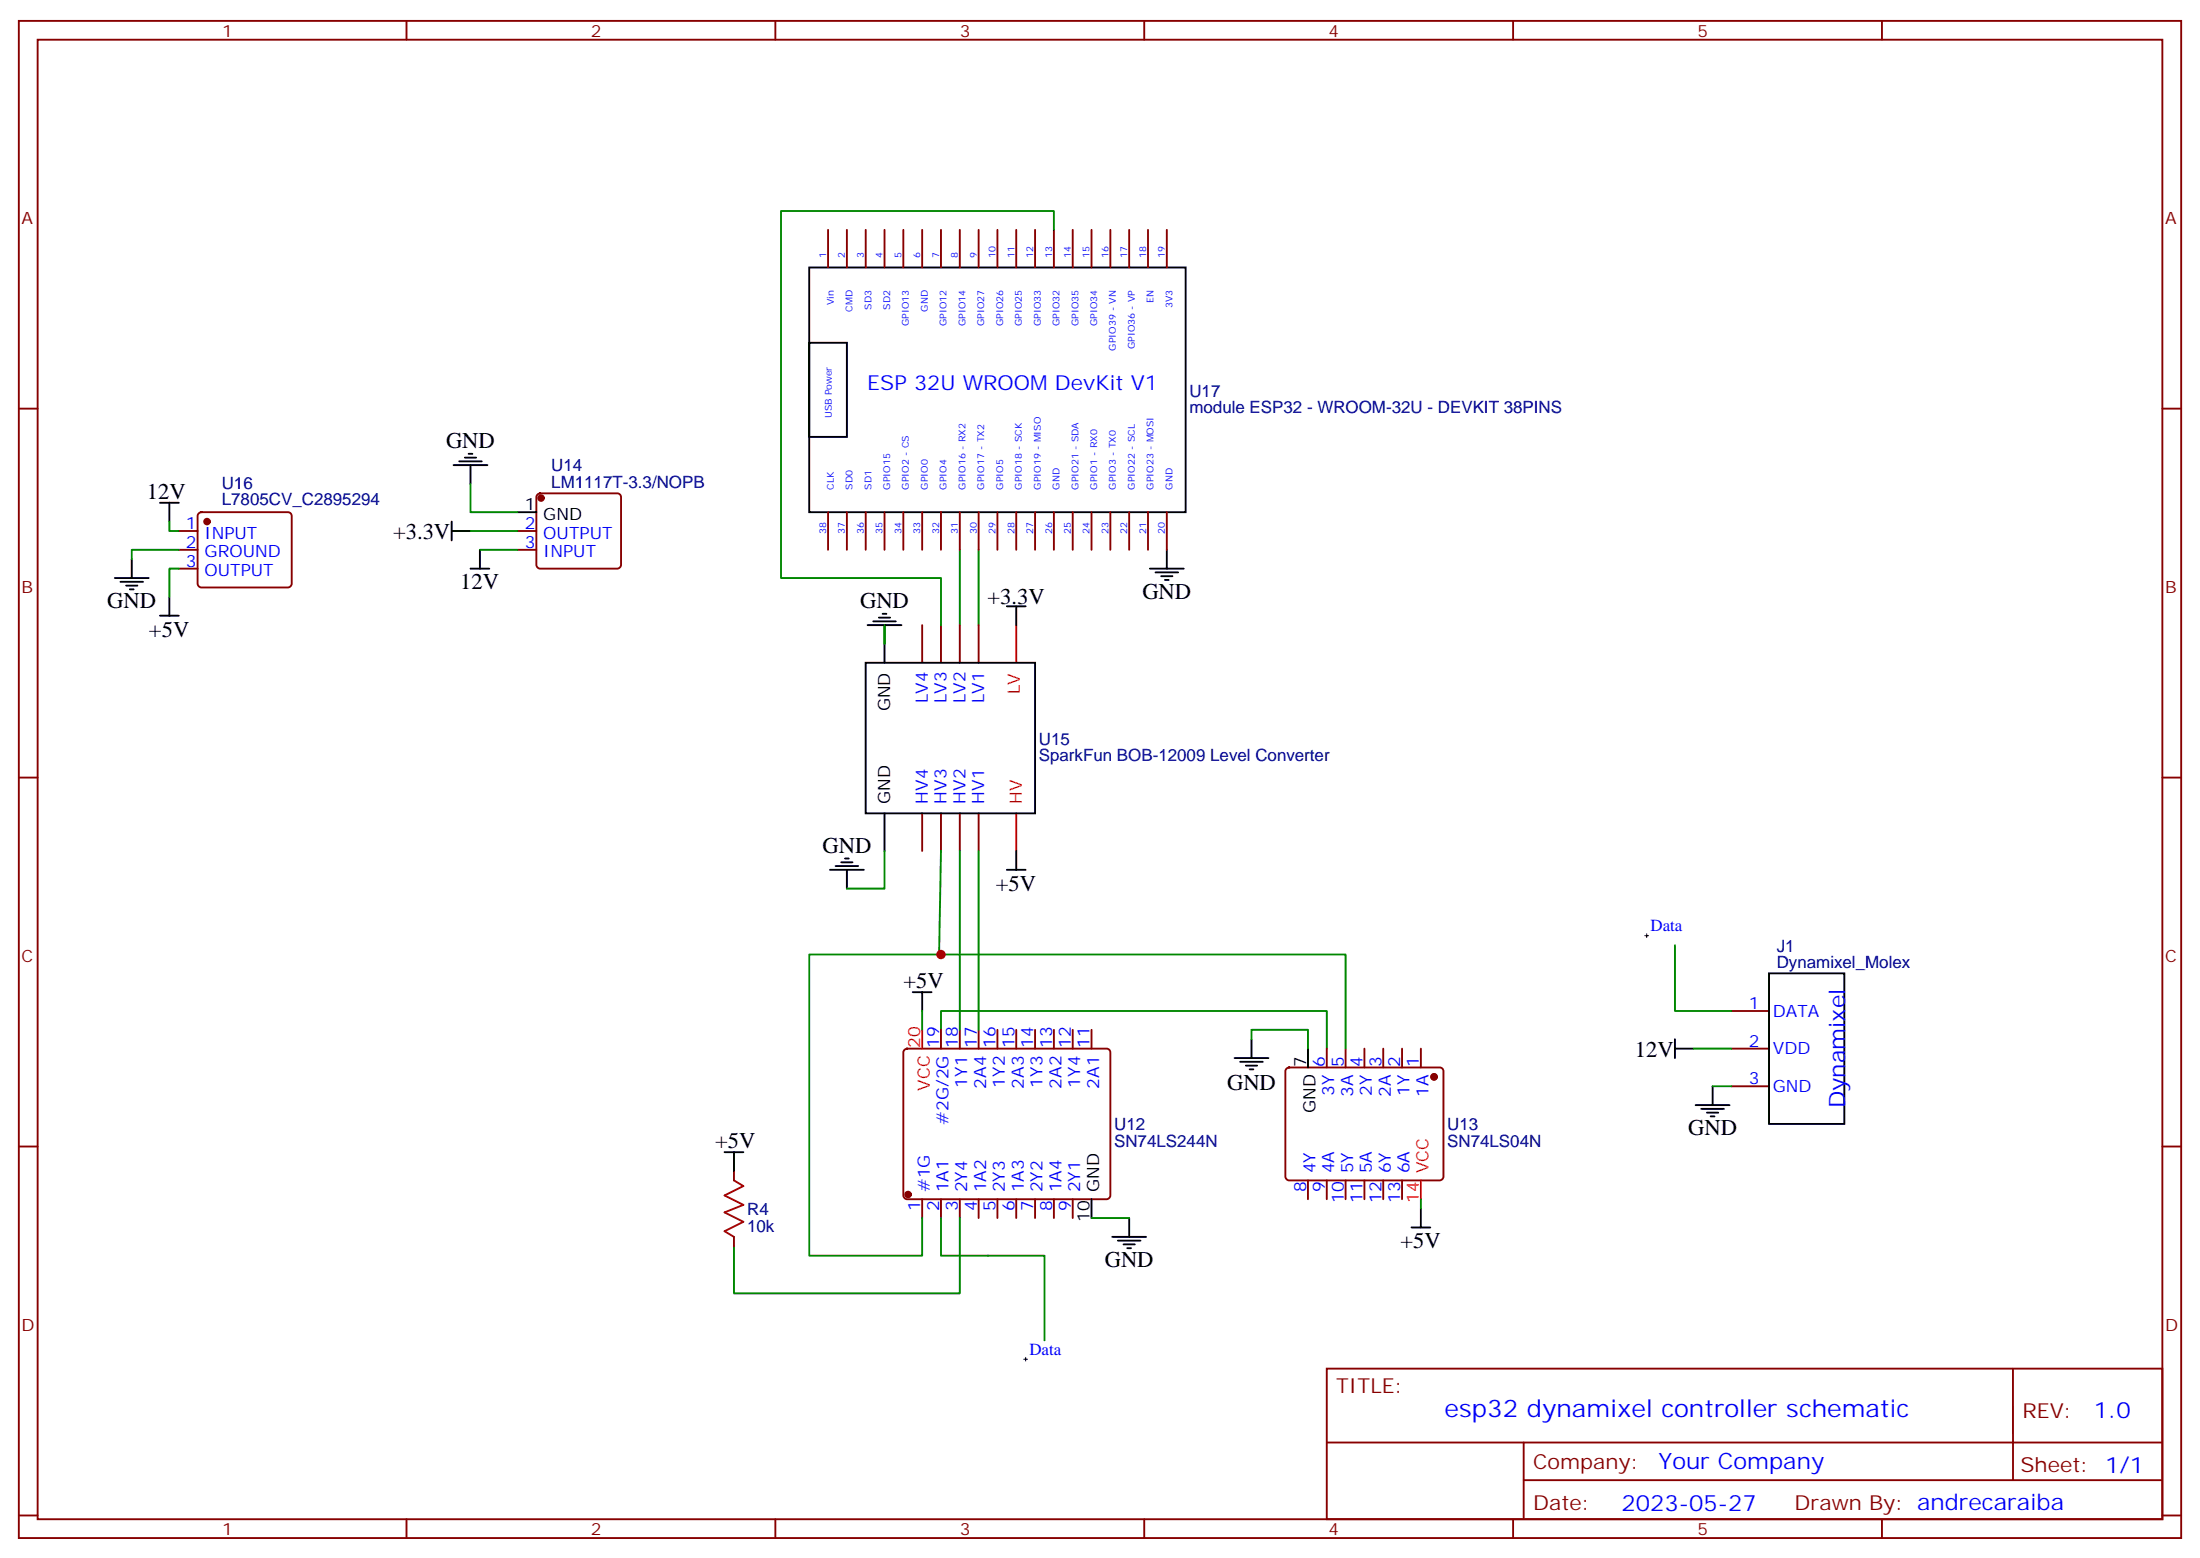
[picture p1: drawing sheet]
<svg xmlns="http://www.w3.org/2000/svg" width="412mm" height="292mm" viewBox="0 0 412 292" stroke-linecap="round" stroke-linejoin="round" font-family="sans-serif">
<g fill="none" stroke="#870000" stroke-width=".35">
<path d="M3.5 3.9h405.4v284.4h-405.4zM7.1 7.4h398.2v277.3h-398.2zM76.2 3.9v3.5M145.3 3.9v3.5M214.5 3.9v3.5M283.6 3.9v3.5M352.8 3.9v3.5M155.2 43.1v7M158.7 43.1v7M162.3 43.1v7M165.8 43.1v7M169.3 43.1v7"/>
<path d="M172.9 43.1v7M176.4 43.1v7M179.9 43.1v7M183.4 43.1v7M187 43.1v7M190.5 43.1v7M194 43.1v7M197.6 43.1v7M201.1 43.1v7M204.6 43.1v7M208.1 43.1v7M211.7 43.1v7"/>
<path d="M215.2 43.1v7M218.7 43.1v7M3.5 76.6h3.6M405.3 76.6h3.6M33.5 99.5h3.5M37.3 96.2l.4-.2h16.3a.71 .71 0 0 1 .7 .7v12.7a.76 .76 0 0 1-.7 .7h-16.3a.76 .76 0 0 1-.7-.7v-12.7zM97 99.5h3.5M100.8 92.7l.4-.2h14.5a.71 .71 0 0 1 .7 .7v12.7a.76 .76 0 0 1-.7 .7h-14.5a.76 .76 0 0 1-.7-.7v-12.7zM155.2 96v7M158.7 96v7M162.3 96v7M165.8 96v7"/>
<path d="M169.3 96v7M172.9 96v7M176.4 96v7M179.9 96v7M183.4 96v7M187 96v7M190.5 96v7M194 96v7M197.6 96v7M201.1 96v7M204.6 96v7M208.1 96v7"/>
<path d="M211.7 96v7M215.2 96v7M218.7 96v7M33.5 103h3.5M33.5 106.6h3.5M97 103h3.5M172.9 117.2v7M176.4 117.2v7M179.9 117.2v7M183.4 117.2v7M3.5 145.7h3.6M172.9 152.4v7.1"/>
<path d="M176.4 152.4v7.1M179.9 152.4v7.1M183.4 152.4v7.1M405.3 145.7h3.6M169.6 196.7l.4-.2h37.4a.71 .71 0 0 1 .7 .7v26.8a.76 .76 0 0 1-.7 .8h-37.4a.76 .76 0 0 1-.7-.8v-26.8zM176.4 193v3.5M179.9 193v3.5M183.4 193v3.5M187 193v3.5M190.5 193v3.5M194 193v3.5M197.6 193v3.5"/>
<path d="M201.1 193v3.5M204.6 193v3.5M248.7 196.5v3.6M252.2 196.5v3.6M255.8 196.5v3.6M259.3 196.5v3.6M262.8 196.5v3.6M266.3 196.5v3.6M324.6 189.5h7M324.6 196.5h7M3.5 214.9h3.6M137.6 219.5v1.7"/>
<path d="M241.2 200.3l.5-.2h28.2a.71 .71 0 0 1 .7 .7v19.7a.76 .76 0 0 1-.7 .7h-28.2a.76 .76 0 0 1-.8-.7v-19.7zM324.6 203.6h7M405.3 214.9h3.6M137.6 231.8v1.8M172.9 224.8v3.5M176.4 224.8v3.5M179.9 224.8v3.5M183.4 224.8v3.5M187 224.8v3.5M190.5 224.8v3.5M194 224.8v3.5M197.6 224.8v3.5"/>
<path d="M201.1 224.8v3.5M245.2 221.2v3.6M248.7 221.2v3.6M252.2 221.2v3.6M255.8 221.2v3.6M259.3 221.2v3.6M262.8 221.2v3.6M248.7 256.5h156.6v28.2h-156.6zM377.3 256.5v20.9M248.7 270.4h156.5M285.6 277.4h119.6M285.6 270.4v14.1"/>
<path d="M3.5 284h3.6M76.2 284.7v3.6M145.3 284.7v3.6M214.5 284.7v3.6M283.6 284.7v3.6M352.8 284.7v3.6M405.3 284h3.6"/>
</g>
<g fill="none" stroke="#008700" stroke-width=".35">
<path d="M197.6 43.1v-3.6h-51.2v68.8h30v8.9M31.7 97.8v1.7h1.8M88.2 90.7v5.3h8.8M88.2 99.5h8.8M33.5 103h-8.8v1.8M33.5 106.6h-1.8v5.3M90 103h7M165.8 117.2v3.5M179.9 103v14.2M183.4 103v14.2M165.8 159.5v7h-7.1M176.4 159.5l-.4 19.4h76.2v17.6"/>
<path d="M179.9 159.5v33.5M183.4 159.5v33.5M176.4 178.9h-24.7v56.4h21.2v-7M314 177.1v12.4h10.6M172.9 189.5v3.5M176.4 193v-3.5h72.3v7M234.6 194.8v-1.8h10.6v3.5M317.5 196.5h7.1M321 203.6h3.6M176.4 228.3v7h19.4v15.9M179.9 228.3v14.1h-42.3v-8.8M204.6 228.3h7.1"/>
<path d="M266.3 224.8v1.7"/>
</g>
<g fill="#870000" stroke="#870000" stroke-width=".35">
<circle cx="170.2" cy="223.9" r=".53"/>
<circle cx="268.8" cy="201.8" r=".53"/>
<circle cx="101.4" cy="93.3" r=".53"/>
<circle cx="38.8" cy="97.8" r=".53"/>
</g>
<g fill="none" stroke="#000" stroke-width=".35">
<path d="M151.7 50.1h70.5v45.9h-70.5zM151.7 64.2h7v17.7h-7zM30 94.2h3.5M31.7 94.2v3.6M84.7 99.5h3.5M84.7 97.8v3.5M85 87.2h6.4M86.1 86.5h4.2M87.1 85.8h2.2M87.8 85.1h.7M88.2 87.2v3.5M97 96h3.5"/>
<path d="M21.5 108.3h6.4M22.6 109h4.2M23.6 109.7h2.2M24.3 110.5h.7M24.7 104.8v3.5M30 115.4h3.5M31.7 111.9v3.5M88.2 106.6h3.5M90 103v3.6M162.6 117.2h6.4M163.7 116.5h4.2M164.7 115.7h2.2"/>
<path d="M165.5 115h.7M165.8 117.2v7M188.7 113.6h3.6M190.5 113.6v3.6M215.5 106.6h6.4M216.6 107.3h4.2M217.7 108h2.1M218.4 108.7h.7M218.7 103v3.6M162.3 124.2h31.7v28.2h-31.7zM165.8 152.4v7.1M190.5 159.5v3.5"/>
<path d="M155.6 163h6.3M156.6 162.3h4.3M157.7 161.6h2.1M158.4 160.9h.7M158.7 163v3.5M188.7 163h3.6M171.1 185.9h3.5M172.9 185.9v3.6M231.4 198.3h6.4M232.5 199h4.2M233.5 199.7h2.2M234.6 194.8v3.5"/>
<path d="M245.2 196.5v3.6M314 196.5h3.5M314 194.8v3.5M331.6 182.4h14.1v28.2h-14.1zM135.8 215.9h3.5M137.6 215.9v3.6M234.2 200.4h.7M317.9 207.1h6.3M318.9 207.8h4.2M320 208.5h2.1M320.7 209.2h.7M321 203.6v3.5"/>
<path d="M204.6 224.8v3.5M208.5 231.8h6.3M209.5 232.5h4.3M210.6 233.2h2.1M211.3 233.9h.7M211.7 228.3v3.5M264.6 230h3.5M266.3 226.5v3.5"/>
</g>
<path d="M190.5 117.2v7M190.5 152.4v7.1M172.9 193v3.5M266.3 221.2v3.6" fill="none" stroke="#f00" stroke-width=".35"/>
<path d="M137.6 221.2l1.7 1.1-3.5 1.7 3.5 1.8-3.5 1.4 3.5 1.8-3.5 1.8 1.8 1" fill="none" stroke="#a10000" stroke-width=".35"/>
<path d="M308.3 175.4h.7M308.7 175v.7M191.9 254.7h.7M192.3 254.4v.7" fill="none" stroke="#000" stroke-width=".19"/>
<circle cx="176.4" cy="178.9" r=".88" fill="#c00"/>
<text font-size="4.6" fill="#00f" x="270.8" y="265.5">esp32 dynamixel controller schematic</text>
<g font-size="4.2">
<text x="83.6" y="84">GND</text>
<text x="27.5" y="93.5">12V</text>
<text x="73.7" y="100.9">+3.3V</text>
<text x="20.1" y="114">GND</text>
<text x="86.3" y="110.4">12V</text>
<text x="185.1" y="113.3">+3.3V</text>
<text x="214.1" y="112.2">GND</text>
<text x="27.9" y="119.3">+5V</text>
<text x="161.2" y="114">GND</text>
<text x="154.2" y="159.9">GND</text>
<text x="186.7" y="167">+5V</text>
<text x="169.3" y="185.2">+5V</text>
<text x="306.5" y="198">12V</text>
<text x="230" y="204.3">GND</text>
<text x="134.1" y="215.2">+5V</text>
<text x="316.4" y="212.8">GND</text>
<text x="262.5" y="233.9">+5V</text>
<text x="207.1" y="237.5">GND</text>
</g>
<g font-size="4.2" fill="#00f">
<text x="345.9" y="207.7" transform="rotate(-90 345.9 207.7)">Dynamixel</text>
<text x="392.5" y="265.8">1.0</text>
<text x="310.9" y="275.3">Your Company</text>
<text x="304" y="283.1">2023-05-27</text>
</g>
<text font-size="3.9" fill="#00f" x="162.5" y="73">ESP 32U WROOM DevKit V1</text>
<g font-size="3.9" fill="#800">
<text x="250.5" y="261.1">TITLE:</text>
<text x="379.1" y="265.8">REV:</text>
<text x="287.4" y="275.3">Company:</text>
<text x="378.7" y="275.9">Sheet: 1/1</text>
<text x="287.4" y="283">Date:</text>
<text x="336.4" y="283.1">Drawn By: andrecaraiba</text>
</g>
<g font-size="3.2" fill="#800">
<text x="41.6" y="6.9">1</text>
<text x="110.8" y="6.9">2</text>
<text x="179.9" y="6.9">3</text>
<text x="249.1" y="6.9">4</text>
<text x="318.2" y="6.9">5</text>
<text x="4.1" y="42">A</text>
<text x="405.9" y="42">A</text>
<text x="4.1" y="111.2">B</text>
<text x="405.9" y="111.2">B</text>
<text x="4.1" y="180.3">C</text>
<text x="405.9" y="180.3">C</text>
<text x="4.1" y="249.4">D</text>
<text x="405.9" y="249.4">D</text>
<text x="41.6" y="287.7">1</text>
<text x="110.8" y="287.7">2</text>
<text x="179.9" y="287.7">3</text>
<text x="249.1" y="287.7">4</text>
<text x="318.2" y="287.7">5</text>
</g>
<g font-size="3.2" fill="#000080">
<text x="223" y="77.4">module ESP32 - WROOM-32U - DEVKIT 38PINS</text>
<text x="223" y="74.3">U17</text>
<text x="103.3" y="88.3">U14</text>
<text x="41.6" y="94.7">L7805CV_C2895294</text>
<text x="41.6" y="91.7">U16</text>
<text x="103.3" y="91.4">LM1117T-3.3/NOPB</text>
<text x="194.7" y="142.6">SparkFun BOB-12009 Level Converter</text>
<text x="194.7" y="139.5">U15</text>
<text x="333" y="178.3">J1</text>
<text x="333" y="181.4">Dynamixel_Molex</text>
<text x="208.8" y="214.9">SN74LS244N</text>
<text x="208.8" y="211.8">U12</text>
<text x="271.3" y="214.9">SN74LS04N</text>
<text x="271.3" y="211.8">U13</text>
<text x="140.1" y="227.7">R4</text>
<text x="140.1" y="230.9">10k</text>
</g>
<g font-size="3.2">
<text x="98.4" y="95.6">1</text>
<text x="101.8" y="97.4">GND</text>
<text x="166.8" y="133.3" transform="rotate(-90 166.8 133.3)">GND</text>
<text x="166.8" y="150.6" transform="rotate(-90 166.8 150.6)">GND</text>
<text x="244.8" y="199.9" transform="rotate(-90 244.8 199.9)">7</text>
<text x="246.6" y="208.6" transform="rotate(-90 246.6 208.6)">GND</text>
<text x="206" y="223.4" transform="rotate(-90 206 223.4)">GND</text>
<text x="204.3" y="229" transform="rotate(-90 204.3 229)">10</text>
</g>
<g font-size="3.2" fill="#00f">
<text x="34.8" y="99.2">1</text>
<text x="38.3" y="100.9">INPUT</text>
<text x="98.4" y="99.2">2</text>
<text x="101.8" y="100.9">OUTPUT</text>
<text x="34.8" y="102.7">2</text>
<text x="34.8" y="106.2">3</text>
<text x="38.3" y="104.5">GROUND</text>
<text x="38.3" y="108">OUTPUT</text>
<text x="98.4" y="102.7">3</text>
<text x="101.8" y="104.5">INPUT</text>
<text x="173.9" y="131.8" transform="rotate(-90 173.9 131.8)">LV4</text>
<text x="177.4" y="131.8" transform="rotate(-90 177.4 131.8)">LV3</text>
<text x="181" y="131.8" transform="rotate(-90 181 131.8)">LV2</text>
<text x="184.5" y="131.8" transform="rotate(-90 184.5 131.8)">LV1</text>
<text x="173.9" y="150.6" transform="rotate(-90 173.9 150.6)">HV4</text>
<text x="177.4" y="150.6" transform="rotate(-90 177.4 150.6)">HV3</text>
<text x="181" y="150.6" transform="rotate(-90 181 150.6)">HV2</text>
<text x="184.5" y="150.6" transform="rotate(-90 184.5 150.6)">HV1</text>
<text x="309.4" y="174.5">Data</text>
<text x="327.8" y="189.1">1</text>
<text x="332.3" y="190.5">DATA</text>
<text x="176" y="196.4" transform="rotate(-90 176 196.4)">19</text>
<text x="179.6" y="196.4" transform="rotate(-90 179.6 196.4)">18</text>
<text x="183.1" y="196.4" transform="rotate(-90 183.1 196.4)">17</text>
<text x="186.6" y="196.4" transform="rotate(-90 186.6 196.4)">16</text>
<text x="190.1" y="196.4" transform="rotate(-90 190.1 196.4)">15</text>
<text x="193.7" y="196.4" transform="rotate(-90 193.7 196.4)">14</text>
<text x="197.2" y="196.4" transform="rotate(-90 197.2 196.4)">13</text>
<text x="200.7" y="196.4" transform="rotate(-90 200.7 196.4)">12</text>
<text x="204.3" y="196.4" transform="rotate(-90 204.3 196.4)">11</text>
<text x="327.8" y="196.2">2</text>
<text x="332.3" y="197.6">VDD</text>
<text x="181.3" y="203.8" transform="rotate(-90 181.3 203.8)">1Y1</text>
<text x="188.4" y="203.8" transform="rotate(-90 188.4 203.8)">1Y2</text>
<text x="195.4" y="203.8" transform="rotate(-90 195.4 203.8)">1Y3</text>
<text x="202.5" y="203.8" transform="rotate(-90 202.5 203.8)">1Y4</text>
<text x="248.4" y="199.9" transform="rotate(-90 248.4 199.9)">6</text>
<text x="251.9" y="199.9" transform="rotate(-90 251.9 199.9)">5</text>
<text x="255.4" y="199.9" transform="rotate(-90 255.4 199.9)">4</text>
<text x="258.9" y="199.9" transform="rotate(-90 258.9 199.9)">3</text>
<text x="262.5" y="199.9" transform="rotate(-90 262.5 199.9)">2</text>
<text x="266" y="199.9" transform="rotate(-90 266 199.9)">1</text>
<text x="327.8" y="203.2">3</text>
<text x="184.9" y="204" transform="rotate(-90 184.9 204)">2A4</text>
<text x="191.9" y="204" transform="rotate(-90 191.9 204)">2A3</text>
<text x="199" y="204" transform="rotate(-90 199 204)">2A2</text>
<text x="206" y="204" transform="rotate(-90 206 204)">2A1</text>
<text x="250.1" y="205.3" transform="rotate(-90 250.1 205.3)">3Y</text>
<text x="253.6" y="205.5" transform="rotate(-90 253.6 205.5)">3A</text>
<text x="257.2" y="205.3" transform="rotate(-90 257.2 205.3)">2Y</text>
<text x="260.7" y="205.5" transform="rotate(-90 260.7 205.5)">2A</text>
<text x="264.2" y="205.3" transform="rotate(-90 264.2 205.3)">1Y</text>
<text x="267.8" y="205.5" transform="rotate(-90 267.8 205.5)">1A</text>
<text x="332.3" y="204.6">GND</text>
<text x="177.8" y="210.8" transform="rotate(-90 177.8 210.8)">#2G/2G</text>
<text x="246.6" y="219.9" transform="rotate(-90 246.6 219.9)">4Y</text>
<text x="250.1" y="219.9" transform="rotate(-90 250.1 219.9)">4A</text>
<text x="253.6" y="219.9" transform="rotate(-90 253.6 219.9)">5Y</text>
<text x="257.2" y="219.9" transform="rotate(-90 257.2 219.9)">5A</text>
<text x="260.7" y="219.9" transform="rotate(-90 260.7 219.9)">6Y</text>
<text x="264.2" y="219.9" transform="rotate(-90 264.2 219.9)">6A</text>
<text x="172.5" y="226.9" transform="rotate(-90 172.5 226.9)">1</text>
<text x="174.3" y="223.4" transform="rotate(-90 174.3 223.4)">#1G</text>
<text x="176" y="226.9" transform="rotate(-90 176 226.9)">2</text>
<text x="177.8" y="223.4" transform="rotate(-90 177.8 223.4)">1A1</text>
<text x="179.6" y="226.9" transform="rotate(-90 179.6 226.9)">3</text>
<text x="181.3" y="223.4" transform="rotate(-90 181.3 223.4)">2Y4</text>
<text x="183.1" y="226.9" transform="rotate(-90 183.1 226.9)">4</text>
<text x="184.9" y="223.4" transform="rotate(-90 184.9 223.4)">1A2</text>
<text x="186.6" y="226.9" transform="rotate(-90 186.6 226.9)">5</text>
<text x="188.4" y="223.4" transform="rotate(-90 188.4 223.4)">2Y3</text>
<text x="190.1" y="226.9" transform="rotate(-90 190.1 226.9)">6</text>
<text x="191.9" y="223.4" transform="rotate(-90 191.9 223.4)">1A3</text>
<text x="193.7" y="226.9" transform="rotate(-90 193.7 226.9)">7</text>
<text x="195.4" y="223.4" transform="rotate(-90 195.4 223.4)">2Y2</text>
<text x="197.2" y="226.9" transform="rotate(-90 197.2 226.9)">8</text>
<text x="199" y="223.4" transform="rotate(-90 199 223.4)">1A4</text>
<text x="200.7" y="226.9" transform="rotate(-90 200.7 226.9)">9</text>
<text x="202.5" y="223.4" transform="rotate(-90 202.5 223.4)">2Y1</text>
<text x="244.8" y="223.4" transform="rotate(-90 244.8 223.4)">8</text>
<text x="248.4" y="223.4" transform="rotate(-90 248.4 223.4)">9</text>
<text x="251.9" y="225.4" transform="rotate(-90 251.9 225.4)">10</text>
<text x="255.4" y="225.4" transform="rotate(-90 255.4 225.4)">11</text>
<text x="258.9" y="225.4" transform="rotate(-90 258.9 225.4)">12</text>
<text x="262.5" y="225.4" transform="rotate(-90 262.5 225.4)">13</text>
<text x="193" y="253.9">Data</text>
</g>
<g font-size="3.2" fill="#f00">
<text x="191.2" y="130.1" transform="rotate(-90 191.2 130.1)">LV</text>
<text x="191.5" y="150.6" transform="rotate(-90 191.5 150.6)">HV</text>
<text x="172.5" y="196.4" transform="rotate(-90 172.5 196.4)">20</text>
<text x="174.3" y="204.4" transform="rotate(-90 174.3 204.4)">VCC</text>
<text x="267.8" y="219.9" transform="rotate(-90 267.8 219.9)">VCC</text>
<text x="266" y="225.4" transform="rotate(-90 266 225.4)">14</text>
</g>
<g font-size="1.8" fill="#00f">
<text x="154.9" y="48.4" transform="rotate(-90 154.9 48.4)">1</text>
<text x="158.4" y="48.4" transform="rotate(-90 158.4 48.4)">2</text>
<text x="161.9" y="48.4" transform="rotate(-90 161.9 48.4)">3</text>
<text x="165.5" y="48.4" transform="rotate(-90 165.5 48.4)">4</text>
<text x="169" y="48.4" transform="rotate(-90 169 48.4)">5</text>
<text x="172.5" y="48.4" transform="rotate(-90 172.5 48.4)">6</text>
<text x="176" y="48.4" transform="rotate(-90 176 48.4)">7</text>
<text x="179.6" y="48.4" transform="rotate(-90 179.6 48.4)">8</text>
<text x="183.1" y="48.4" transform="rotate(-90 183.1 48.4)">9</text>
<text x="186.6" y="48.4" transform="rotate(-90 186.6 48.4)">10</text>
<text x="190.1" y="48.4" transform="rotate(-90 190.1 48.4)">11</text>
<text x="193.7" y="48.4" transform="rotate(-90 193.7 48.4)">12</text>
<text x="197.2" y="48.4" transform="rotate(-90 197.2 48.4)">13</text>
<text x="200.7" y="48.4" transform="rotate(-90 200.7 48.4)">14</text>
<text x="204.3" y="48.4" transform="rotate(-90 204.3 48.4)">15</text>
<text x="207.8" y="48.4" transform="rotate(-90 207.8 48.4)">16</text>
<text x="211.3" y="48.4" transform="rotate(-90 211.3 48.4)">17</text>
<text x="214.8" y="48.4" transform="rotate(-90 214.8 48.4)">18</text>
<text x="218.4" y="48.4" transform="rotate(-90 218.4 48.4)">19</text>
<text x="156.3" y="57.2" transform="rotate(-90 156.3 57.2)">Vin</text>
<text x="159.8" y="58.4" transform="rotate(-90 159.8 58.4)">CMD</text>
<text x="163.3" y="58" transform="rotate(-90 163.3 58)">SD3</text>
<text x="166.9" y="58" transform="rotate(-90 166.9 58)">SD2</text>
<text x="173.9" y="58.4" transform="rotate(-90 173.9 58.4)">GND</text>
<text x="216.3" y="56.8" transform="rotate(-90 216.3 56.8)">EN</text>
<text x="219.8" y="57.8" transform="rotate(-90 219.8 57.8)">3V3</text>
<text x="170.4" y="61.2" transform="rotate(-90 170.4 61.2)">GPIO13</text>
<text x="177.4" y="61.2" transform="rotate(-90 177.4 61.2)">GPIO12</text>
<text x="181" y="61.2" transform="rotate(-90 181 61.2)">GPIO14</text>
<text x="184.5" y="61.2" transform="rotate(-90 184.5 61.2)">GPIO27</text>
<text x="188" y="61.2" transform="rotate(-90 188 61.2)">GPIO26</text>
<text x="191.6" y="61.2" transform="rotate(-90 191.6 61.2)">GPIO25</text>
<text x="195.1" y="61.2" transform="rotate(-90 195.1 61.2)">GPIO33</text>
<text x="198.6" y="61.2" transform="rotate(-90 198.6 61.2)">GPIO32</text>
<text x="202.1" y="61.2" transform="rotate(-90 202.1 61.2)">GPIO35</text>
<text x="205.7" y="61.2" transform="rotate(-90 205.7 61.2)">GPIO34</text>
<text x="209.2" y="65.7" transform="rotate(-90 209.2 65.7)">GPIO39 - VN</text>
<text x="212.7" y="65.5" transform="rotate(-90 212.7 65.5)">GPIO36 - VP</text>
<text x="155.9" y="78.4" transform="rotate(-90 155.9 78.4)">USB Power</text>
<text x="156.3" y="91.8" transform="rotate(-90 156.3 91.8)">CLK</text>
<text x="159.8" y="91.8" transform="rotate(-90 159.8 91.8)">SD0</text>
<text x="163.3" y="91.8" transform="rotate(-90 163.3 91.8)">SD1</text>
<text x="166.9" y="91.8" transform="rotate(-90 166.9 91.8)">GPIO15</text>
<text x="170.4" y="91.8" transform="rotate(-90 170.4 91.8)">GPIO2 - CS</text>
<text x="173.9" y="91.8" transform="rotate(-90 173.9 91.8)">GPIO0</text>
<text x="177.4" y="91.8" transform="rotate(-90 177.4 91.8)">GPIO4</text>
<text x="181" y="91.8" transform="rotate(-90 181 91.8)">GPIO16 - RX2</text>
<text x="184.5" y="91.8" transform="rotate(-90 184.5 91.8)">GPIO17 - TX2</text>
<text x="188" y="91.8" transform="rotate(-90 188 91.8)">GPIO5</text>
<text x="191.6" y="91.8" transform="rotate(-90 191.6 91.8)">GPIO18 - SCK</text>
<text x="195.1" y="91.8" transform="rotate(-90 195.1 91.8)">GPIO19 - MISO</text>
<text x="198.6" y="91.8" transform="rotate(-90 198.6 91.8)">GND</text>
<text x="202.1" y="91.8" transform="rotate(-90 202.1 91.8)">GPIO21 - SDA</text>
<text x="205.7" y="91.8" transform="rotate(-90 205.7 91.8)">GPIO1 - RX0</text>
<text x="209.2" y="91.8" transform="rotate(-90 209.2 91.8)">GPIO3 - TX0</text>
<text x="212.7" y="91.8" transform="rotate(-90 212.7 91.8)">GPIO22 - SCL</text>
<text x="216.3" y="91.8" transform="rotate(-90 216.3 91.8)">GPIO23 - MOSI</text>
<text x="219.8" y="91.8" transform="rotate(-90 219.8 91.8)">GND</text>
<text x="154.9" y="100" transform="rotate(-90 154.9 100)">38</text>
<text x="158.4" y="100" transform="rotate(-90 158.4 100)">37</text>
<text x="161.9" y="100" transform="rotate(-90 161.9 100)">36</text>
<text x="165.5" y="100" transform="rotate(-90 165.5 100)">35</text>
<text x="169" y="100" transform="rotate(-90 169 100)">34</text>
<text x="172.5" y="100" transform="rotate(-90 172.5 100)">33</text>
<text x="176" y="100" transform="rotate(-90 176 100)">32</text>
<text x="179.6" y="100" transform="rotate(-90 179.6 100)">31</text>
<text x="183.1" y="100" transform="rotate(-90 183.1 100)">30</text>
<text x="186.6" y="100" transform="rotate(-90 186.6 100)">29</text>
<text x="190.1" y="100" transform="rotate(-90 190.1 100)">28</text>
<text x="193.7" y="100" transform="rotate(-90 193.7 100)">27</text>
<text x="197.2" y="100" transform="rotate(-90 197.2 100)">26</text>
<text x="200.7" y="100" transform="rotate(-90 200.7 100)">25</text>
<text x="204.3" y="100" transform="rotate(-90 204.3 100)">24</text>
<text x="207.8" y="100" transform="rotate(-90 207.8 100)">23</text>
<text x="211.3" y="100" transform="rotate(-90 211.3 100)">22</text>
<text x="214.8" y="100" transform="rotate(-90 214.8 100)">21</text>
<text x="218.4" y="100" transform="rotate(-90 218.4 100)">20</text>
</g>
</svg>
